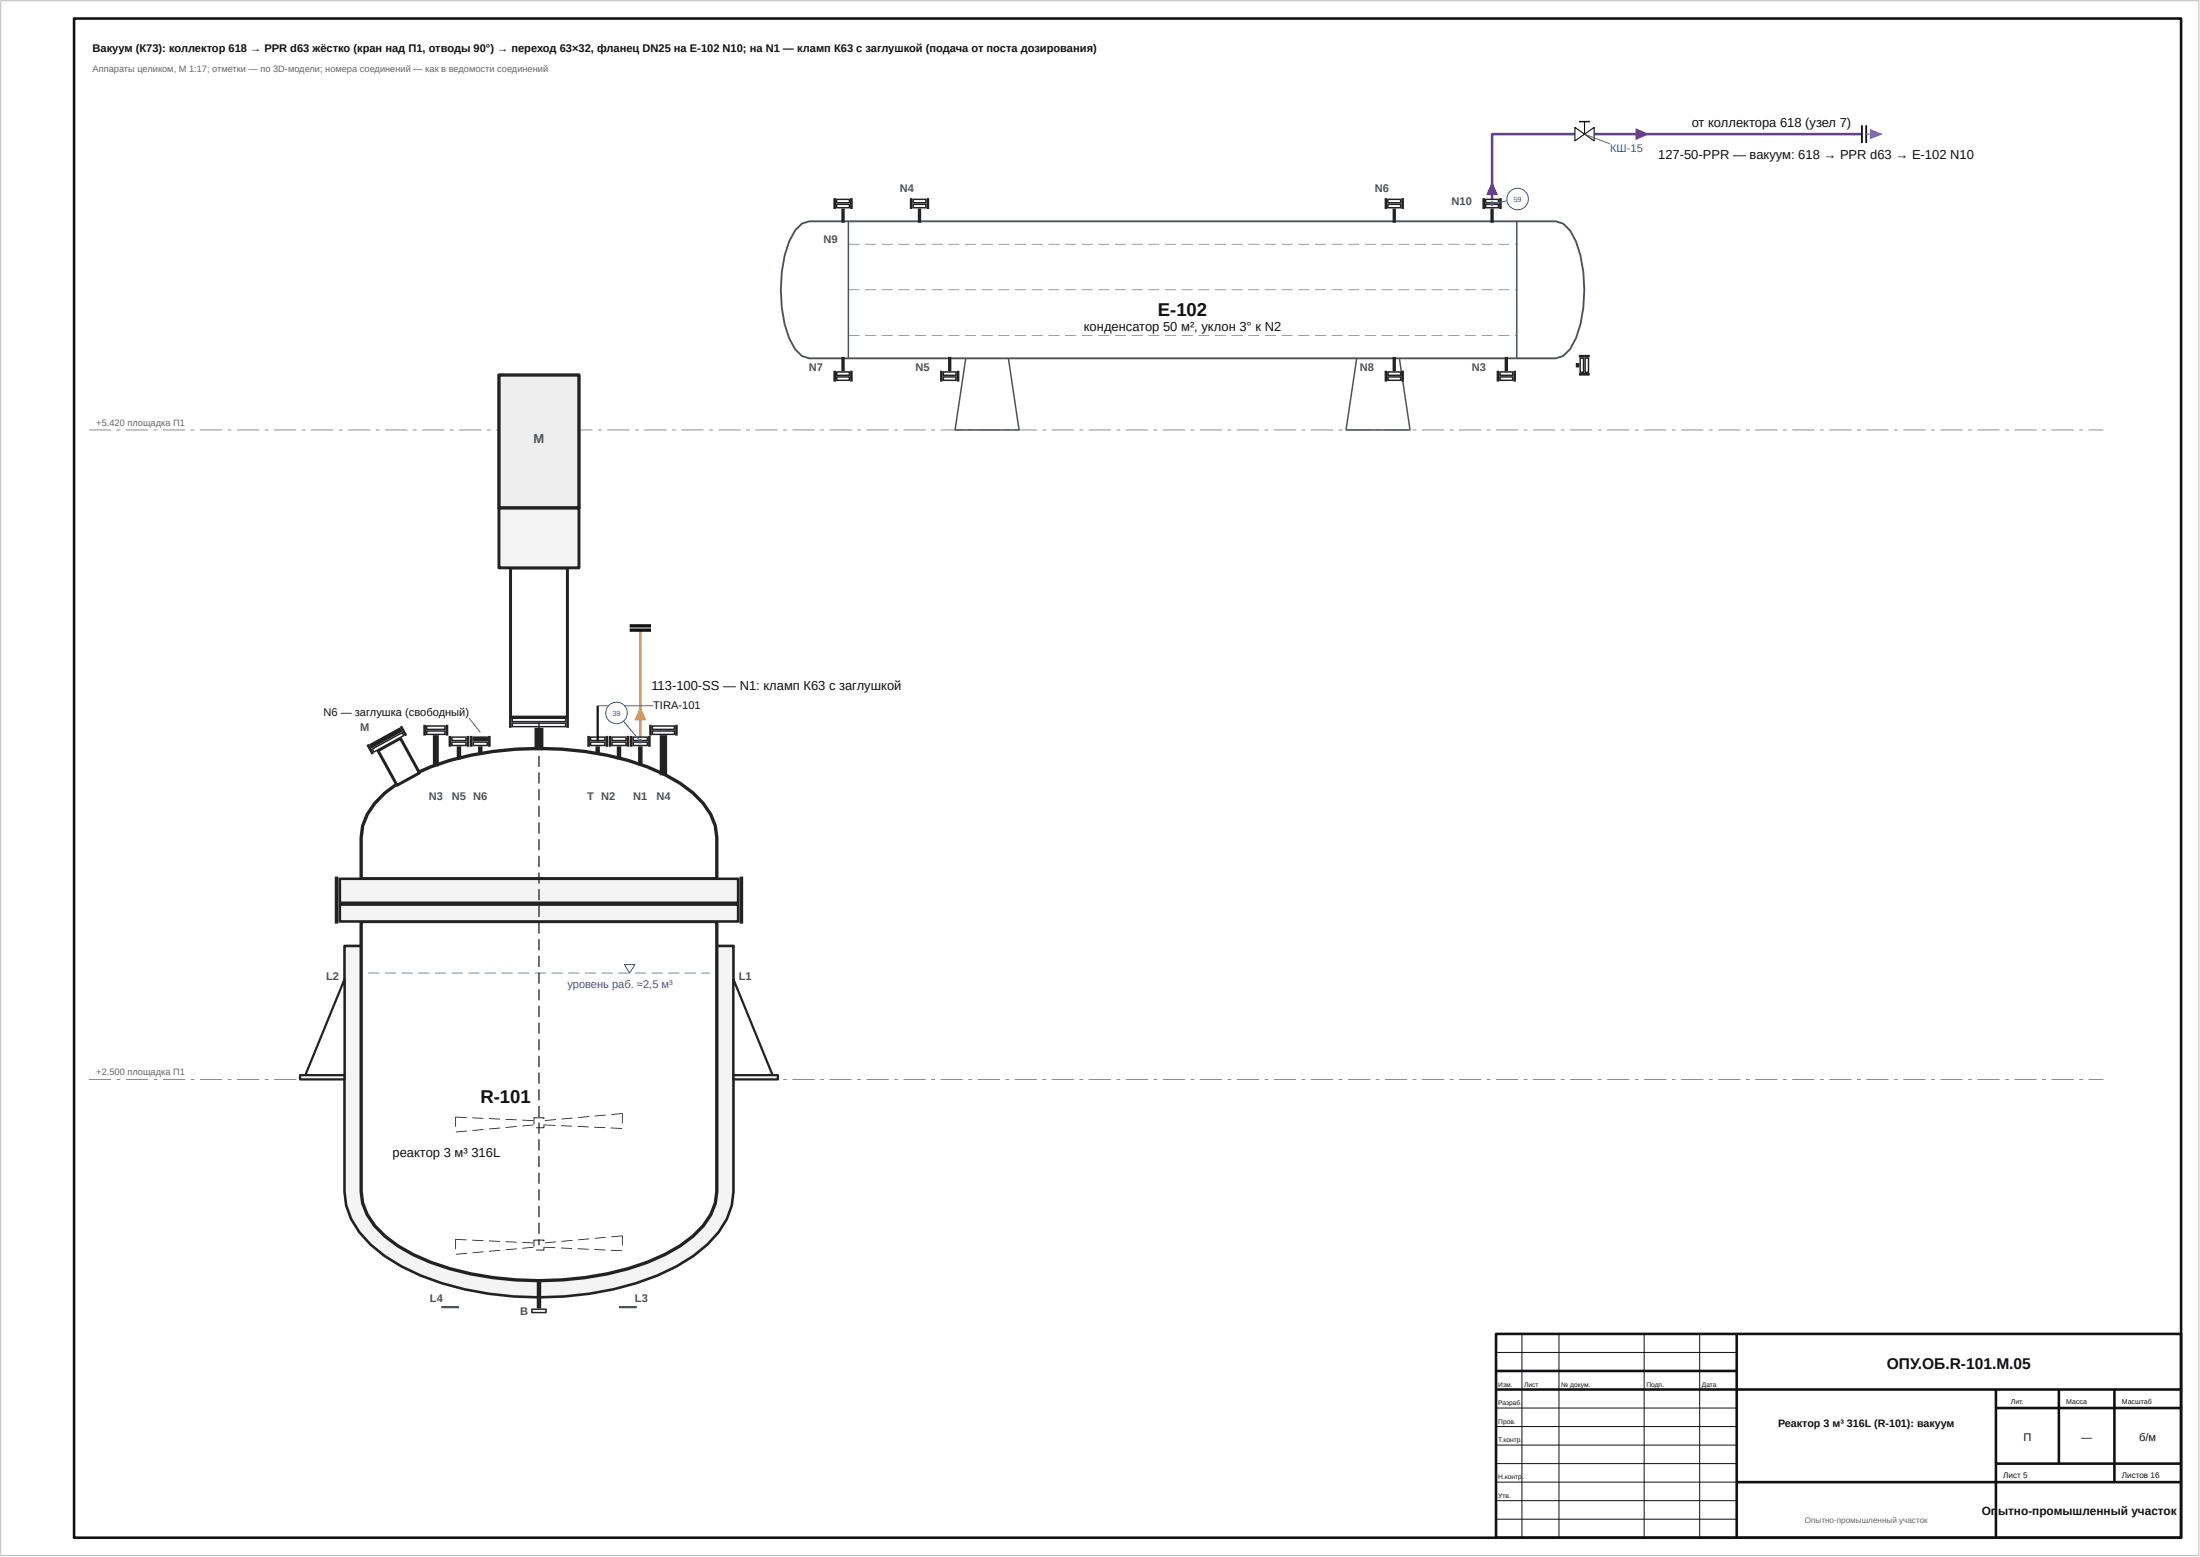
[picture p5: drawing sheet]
<svg xmlns="http://www.w3.org/2000/svg" width="594mm" height="420mm" viewBox="0 0 594 420" stroke-linecap="round" stroke-linejoin="round" font-family="sans-serif">
<path d="M20 5h569v410h-569zM404 360h185v55h-185zM469 360v55M404 370h65M404 375h185M539 375v40M539 380h50M556 375v20M571 375v25M469 400h120M539 395h50" fill="none" stroke="#111" stroke-width=".7" stroke-linecap="butt"/>
<path d="M425.3 36.2h-22.4v18.7M430.5 36.2h72.3" fill="none" stroke="#6a3c9a" stroke-width=".7" stroke-linecap="butt"/>
<path d="M172.9 170.1v30" fill="none" stroke="#f18e2b" stroke-width=".7" stroke-linecap="butt"/>
<path d="M.2 .2h593.6v419.6h-593.6z" fill="none" stroke="#bbb" stroke-width=".27"/>
<path d="M411 360v55M421 360v55M444 360v55M459 360v55M404 365h65M404 380h65M404 385h65M404 390h65M404 395h65M404 400h65M404 405h65M404 410h65" fill="none" stroke="#111" stroke-width=".27"/>
<g fill="#666">
<path d="M24 291.2h6v.2h-6zM31.5 291.2h1v.2h-1zM34 291.2h6v.2h-6zM41.5 291.2h1v.2h-1zM44 291.2h6v.2h-6zM51.5 291.2h1v.2h-1zM54 291.2h6v.2h-6zM61.5 291.2h1v.2h-1zM64 291.2h6v.2h-6zM71.5 291.2h1v.2h-1zM74 291.2h6v.2h-6zM81.5 291.2h1v.2h-1zM84 291.2h6v.2h-6zM91.5 291.2h1v.2h-1zM94 291.2h6v.2h-6zM101.5 291.2h1v.2h-1zM104 291.2h6v.2h-6zM111.5 291.2h1v.2h-1zM114 291.2h6v.2h-6zM121.5 291.2h1v.2h-1zM124 291.2h6v.2h-6zM131.5 291.2h1v.2h-1zM134 291.2h6v.2h-6zM141.5 291.2h1v.2h-1zM144 291.2h6v.2h-6zM151.5 291.2h1v.2h-1zM154 291.2h6v.2h-6zM161.5 291.2h1v.2h-1zM164 291.2h6v.2h-6zM171.5 291.2h1v.2h-1zM174 291.2h6v.2h-6zM181.5 291.2h1v.2h-1zM184 291.2h6v.2h-6zM191.5 291.2h1v.2h-1zM194 291.2h6v.2h-6zM201.5 291.2h1v.2h-1zM204 291.2h6v.2h-6zM211.5 291.2h1v.2h-1zM214 291.2h6v.2h-6zM221.5 291.2h1v.2h-1zM224 291.2h6v.2h-6zM231.5 291.2h1v.2h-1zM234 291.2h6v.2h-6zM241.5 291.2h1v.2h-1zM244 291.2h6v.2h-6zM251.5 291.2h1v.2h-1zM254 291.2h6v.2h-6zM261.5 291.2h1v.2h-1zM264 291.2h6v.2h-6zM271.5 291.2h1v.2h-1zM274 291.2h6v.2h-6zM281.5 291.2h1v.2h-1zM284 291.2h6v.2h-6zM291.5 291.2h1v.2h-1zM294 291.2h6v.2h-6zM301.5 291.2h1v.2h-1zM304 291.2h6v.2h-6zM311.5 291.2h1v.2h-1zM314 291.2h6v.2h-6zM321.5 291.2h1v.2h-1zM324 291.2h6v.2h-6zM331.5 291.2h1v.2h-1zM334 291.2h6v.2h-6zM341.5 291.2h1v.2h-1zM344 291.2h6v.2h-6zM351.5 291.2h1v.2h-1zM354 291.2h6v.2h-6zM361.5 291.2h1v.2h-1zM364 291.2h6v.2h-6zM371.5 291.2h1v.2h-1zM374 291.2h6v.2h-6zM381.5 291.2h1v.2h-1zM384 291.2h6v.2h-6zM391.5 291.2h1v.2h-1zM394 291.2h6v.2h-6zM401.5 291.2h1v.2h-1zM404 291.2h6v.2h-6zM411.5 291.2h1v.2h-1zM414 291.2h6v.2h-6zM421.5 291.2h1v.2h-1zM424 291.2h6v.2h-6zM431.5 291.2h1v.2h-1zM434 291.2h6v.2h-6zM441.5 291.2h1v.2h-1zM444 291.2h6v.2h-6zM451.5 291.2h1v.2h-1zM454 291.2h6v.2h-6zM461.5 291.2h1v.2h-1zM464 291.2h6v.2h-6zM471.5 291.2h1v.2h-1zM474 291.2h6v.2h-6zM481.5 291.2h1v.2h-1zM484 291.2h6v.2h-6zM491.5 291.2h1v.2h-1zM494 291.2h6v.2h-6zM501.5 291.2h1v.2h-1zM504 291.2h6v.2h-6zM511.5 291.2h1v.2h-1zM514 291.2h6v.2h-6zM521.5 291.2h1v.2h-1zM524 291.2h6v.2h-6zM531.5 291.2h1v.2h-1zM534 291.2h6v.2h-6zM541.5 291.2h1v.2h-1zM544 291.2h6v.2h-6zM551.5 291.2h1v.2h-1zM554 291.2h6v.2h-6zM561.5 291.2h1v.2h-1zM564 291.2h4v.2h-4z"/>
<path d="M24 115.9h6v.2h-6zM31.5 115.9h1v.2h-1zM34 115.9h6v.2h-6zM41.5 115.9h1v.2h-1zM44 115.9h6v.2h-6zM51.5 115.9h1v.2h-1zM54 115.9h6v.2h-6zM61.5 115.9h1v.2h-1zM64 115.9h6v.2h-6zM71.5 115.9h1v.2h-1zM74 115.9h6v.2h-6zM81.5 115.9h1v.2h-1zM84 115.9h6v.2h-6zM91.5 115.9h1v.2h-1zM94 115.9h6v.2h-6zM101.5 115.9h1v.2h-1zM104 115.9h6v.2h-6zM111.5 115.9h1v.2h-1zM114 115.9h6v.2h-6zM121.5 115.9h1v.2h-1zM124 115.9h6v.2h-6zM131.5 115.9h1v.2h-1zM134 115.9h6v.2h-6zM141.5 115.9h1v.2h-1zM144 115.9h6v.2h-6zM151.5 115.9h1v.2h-1zM154 115.9h6v.2h-6zM161.5 115.9h1v.2h-1zM164 115.9h6v.2h-6zM171.5 115.9h1v.2h-1zM174 115.9h6v.2h-6zM181.5 115.9h1v.2h-1zM184 115.9h6v.2h-6zM191.5 115.9h1v.2h-1zM194 115.9h6v.2h-6zM201.5 115.9h1v.2h-1zM204 115.9h6v.2h-6zM211.5 115.9h1v.2h-1zM214 115.9h6v.2h-6zM221.5 115.9h1v.2h-1zM224 115.9h6v.2h-6zM231.5 115.9h1v.2h-1zM234 115.9h6v.2h-6zM241.5 115.9h1v.2h-1zM244 115.9h6v.2h-6zM251.5 115.9h1v.2h-1zM254 115.9h6v.2h-6zM261.5 115.9h1v.2h-1zM264 115.9h6v.2h-6zM271.5 115.9h1v.2h-1zM274 115.9h6v.2h-6zM281.5 115.9h1v.2h-1zM284 115.9h6v.2h-6zM291.5 115.9h1v.2h-1zM294 115.9h6v.2h-6zM301.5 115.9h1v.2h-1zM304 115.9h6v.2h-6zM311.5 115.9h1v.2h-1zM314 115.9h6v.2h-6zM321.5 115.9h1v.2h-1zM324 115.9h6v.2h-6zM331.5 115.9h1v.2h-1zM334 115.9h6v.2h-6zM341.5 115.9h1v.2h-1zM344 115.9h6v.2h-6zM351.5 115.9h1v.2h-1zM354 115.9h6v.2h-6zM361.5 115.9h1v.2h-1zM364 115.9h6v.2h-6zM371.5 115.9h1v.2h-1zM374 115.9h6v.2h-6zM381.5 115.9h1v.2h-1zM384 115.9h6v.2h-6zM391.5 115.9h1v.2h-1zM394 115.9h6v.2h-6zM401.5 115.9h1v.2h-1zM404 115.9h6v.2h-6zM411.5 115.9h1v.2h-1zM414 115.9h6v.2h-6zM421.5 115.9h1v.2h-1zM424 115.9h6v.2h-6zM431.5 115.9h1v.2h-1zM434 115.9h6v.2h-6zM441.5 115.9h1v.2h-1zM444 115.9h6v.2h-6zM451.5 115.9h1v.2h-1zM454 115.9h6v.2h-6zM461.5 115.9h1v.2h-1zM464 115.9h6v.2h-6zM471.5 115.9h1v.2h-1zM474 115.9h6v.2h-6zM481.5 115.9h1v.2h-1zM484 115.9h6v.2h-6zM491.5 115.9h1v.2h-1zM494 115.9h6v.2h-6zM501.5 115.9h1v.2h-1zM504 115.9h6v.2h-6zM511.5 115.9h1v.2h-1zM514 115.9h6v.2h-6zM521.5 115.9h1v.2h-1zM524 115.9h6v.2h-6zM531.5 115.9h1v.2h-1zM534 115.9h6v.2h-6zM541.5 115.9h1v.2h-1zM544 115.9h6v.2h-6zM551.5 115.9h1v.2h-1zM554 115.9h6v.2h-6zM561.5 115.9h1v.2h-1zM564 115.9h4v.2h-4z"/>
</g>
<path d="M93 255.3h105.1v66.3a19.8 19.8 0 0 1-7.1 14.3 49.8 49.8 0 0 1-19.2 10.4 90.8 90.8 0 0 1-58.2-2.1 39.7 39.7 0 0 1-16.6-11.7l-2.2-3.5-1.3-3.7-.5-3.7z" fill="#f4f4f4"/>
<path d="M93 255.3h105.1v66.3a19.8 19.8 0 0 1-7.1 14.3 49.8 49.8 0 0 1-19.2 10.4 90.8 90.8 0 0 1-58.2-2.1 39.7 39.7 0 0 1-16.6-11.7l-2.2-3.5-1.3-3.7-.5-3.7z" fill="none" stroke="#222" stroke-width=".7" stroke-linecap="butt"/>
<path d="M97.5 248.7h96.1v72.9a16.2 16.2 0 0 1-6.5 12 46.8 46.8 0 0 1-17.5 8.8 89.7 89.7 0 0 1-53.3-1.7 36.4 36.4 0 0 1-15.1-9.9l-2-3-1.3-3.1-.4-3.1z" fill="#fff"/>
<path d="M97.5 248.7h96.1v72.9a16.2 16.2 0 0 1-6.5 12 46.8 46.8 0 0 1-17.5 8.8 89.7 89.7 0 0 1-53.3-1.7 36.4 36.4 0 0 1-15.1-9.9l-2-3-1.3-3.1-.4-3.1z" fill="none" stroke="#222" stroke-width=".9" stroke-linecap="butt"/>
<path d="M104 214a47 47 0 0 1 17.5-8.8 89.8 89.8 0 0 1 53.3 1.7 36.3 36.3 0 0 1 15.1 9.9l2 3 1.3 3.1 .4 3.1v11.2h-96.1v-11.2a16.2 16.2 0 0 1 6.5-12z" fill="#fff"/>
<path d="M104 214a47 47 0 0 1 17.5-8.8 89.8 89.8 0 0 1 53.3 1.7 36.3 36.3 0 0 1 15.1 9.9l2 3 1.3 3.1 .4 3.1v11.2h-96.1v-11.2a16.2 16.2 0 0 1 6.5-12z" fill="none" stroke="#222" stroke-width=".9" stroke-linecap="butt"/>
<path d="M91.8 237.2h107.5v6.4h-107.5z" fill="#f4f4f4"/>
<path d="M91.8 237.2h107.5v6.4h-107.5z" fill="none" stroke="#222" stroke-width=".7" stroke-linecap="butt"/>
<path d="M91.8 244.1h107.5v4.6h-107.5z" fill="#f4f4f4"/>
<path d="M91.8 244.1h107.5v4.6h-107.5z" fill="none" stroke="#222" stroke-width=".7" stroke-linecap="butt"/>
<path d="M90.9 236.6v12.7M200.2 236.6v12.7" fill="none" stroke="#222" stroke-width="1" stroke-linecap="butt"/>
<path d="M93 264.3v25.9h-10.5z" fill="#fff"/>
<path d="M93 264.3v25.9h-10.5z" fill="none" stroke="#222" stroke-width=".6"/>
<path d="M81 290.2h12v1.1h-12z" fill="#f4f4f4"/>
<path d="M81 290.2h12v1.1h-12z" fill="none" stroke="#222" stroke-width=".6"/>
<path d="M198.1 264.3l10.5 25.9h-10.5z" fill="#fff"/>
<path d="M198.1 264.3l10.5 25.9h-10.5z" fill="none" stroke="#222" stroke-width=".6"/>
<path d="M198.1 290.2h12v1.1h-12z" fill="#f4f4f4"/>
<path d="M198.1 290.2h12v1.1h-12z" fill="none" stroke="#222" stroke-width=".6"/>
<path d="M145.5 196.4v6.1" fill="none" stroke="#222" stroke-width="2.4" stroke-linecap="butt"/>
<path d="M138.4 195.2h14.3v.9h-14.3z" fill="#fff"/>
<path d="M138.4 195.2h14.3v.9h-14.3z" fill="none" stroke="#222" stroke-width=".4"/>
<path d="M138.4 193.8h14.3v.9h-14.3z" fill="#fff"/>
<path d="M138.4 193.8h14.3v.9h-14.3z" fill="none" stroke="#222" stroke-width=".4"/>
<path d="M137.8 193.5v2.9M153.3 193.5v2.9" fill="none" stroke="#222" stroke-width=".7" stroke-linecap="butt"/>
<path d="M137.9 153.2h15.3v40.3h-15.3z" fill="#fff"/>
<path d="M137.9 153.2h15.3v40.3h-15.3z" fill="none" stroke="#222" stroke-width=".8" stroke-linecap="butt"/>
<path d="M134.7 137h21.6v16.2h-21.6z" fill="#f4f4f4"/>
<path d="M134.7 137h21.6v16.2h-21.6z" fill="none" stroke="#222" stroke-width=".8" stroke-linecap="butt"/>
<path d="M134.7 101.2h21.6v35.8h-21.6z" fill="#eee"/>
<path d="M134.7 101.2h21.6v35.8h-21.6z" fill="none" stroke="#222" stroke-width=".9" stroke-linecap="butt"/>
<path d="M145.4 195h.3v3h-.3zM145.4 199.5h.3v3h-.3zM145.4 204h.3v3h-.3zM145.4 208.5h.3v3h-.3zM145.4 213h.3v3h-.3zM145.4 217.5h.3v3h-.3zM145.4 222h.3v3h-.3zM145.4 226.5h.3v3h-.3zM145.4 231h.3v3h-.3zM145.4 235.5h.3v3h-.3zM145.4 240h.3v3h-.3zM145.4 244.5h.3v3h-.3zM145.4 249h.3v3h-.3zM145.4 253.5h.3v3h-.3zM145.4 258h.3v3h-.3zM145.4 262.5h.3v3h-.3zM145.4 267h.3v3h-.3zM145.4 271.5h.3v3h-.3zM145.4 276h.3v3h-.3zM145.4 280.5h.3v3h-.3zM145.4 285h.3v3h-.3zM145.4 289.5h.3v3h-.3zM145.4 294h.3v3h-.3zM145.4 298.5h.3v3h-.3zM145.4 303h.3v3h-.3zM145.4 307.5h.3v3h-.3zM145.4 312h.3v3h-.3zM145.4 316.5h.3v3h-.3zM145.4 321h.3v3h-.3zM145.4 325.5h.3v3h-.3zM145.4 330h.3v3h-.3zM145.4 334.5h.3v1.5h-.3z" fill="#222"/>
<g fill="#1a1a1a">
<path d="M144.8 337.2l2.1 .2-.1-.9h.2l-.1 1h-2.1zM144.1 334.6h2.8l.1 .4h-.2l.1-.3h-2.7l.1 1.7h-.2z"/>
<path d="M123 334.4l3 .1v.2l-3-.1zM127.5 334.6l3 .1v.2l-3-.1zM132 334.8l3 .1v.2l-3-.1zM136.5 335l3 .1v.2l-3-.1zM141 335.2l3 .1v.2l-3-.1zM141 336.8l3-.3v.2l-2.9 .3zM136.6 337.2l2.9-.3 .1 .2-3 .3zM132.1 337.6l3-.3v.2l-3 .3zM127.6 338l3-.3v.2l-3 .3zM123.1 338.4l3-.3v.2l-3 .3zM122.9 334.5h.3v2.6h-.3z"/>
<path d="M165.1 333.7l2.9-.3 .1 .2-3 .3zM160.6 334.1l3-.3v.2l-3 .3zM156.1 334.5l3-.3v.3l-3 .2zM151.6 334.9l3-.3v.3l-3 .2zM147.1 335.3l3-.3v.3l-2.9 .2zM147 336.5l3 .1v.2l-3-.1zM151.5 336.7l3 .1v.3l-3-.2zM156 336.9l3 .1v.3l-3-.2zM160.5 337.1l3 .1v.3l-3-.2zM165 337.3l3 .1v.3l-3-.2zM167.9 333.5h.3v2.7h-.3z"/>
<path d="M144.8 304.2l2.1 .2-.1-.9h.2l-.1 1h-2.1zM144.1 301.6l2.8-.1 .1 .5h-.2l.1-.3h-2.7l.1 1.7h-.2z"/>
<path d="M123 301.4l3 .1v.2l-3-.1zM127.5 301.6l3 .1v.2l-3-.1zM132 301.8l3 .1v.2l-3-.1zM136.5 302l3 .1v.2l-3-.1zM141 302.2l3 .1v.2l-3-.1zM141 303.8l3-.3v.2l-2.9 .3zM136.6 304.2l2.9-.3 .1 .2-3 .3zM132.1 304.6l3-.3v.2l-3 .3zM127.6 305l3-.3v.2l-3 .3zM123.1 305.4l3-.3v.2l-3 .3zM122.9 301.5h.3v2.6h-.3z"/>
<path d="M165.1 300.7l2.9-.3 .1 .2-3 .3zM160.6 301.1l3-.3v.2l-3 .3zM156.1 301.5l3-.3v.2l-3 .3zM151.6 301.9l3-.3v.2l-3 .3zM147.1 302.3l3-.3v.3l-2.9 .2zM147 303.5l3 .1v.2l-3-.1zM151.5 303.7l3 .1v.2l-3-.1zM156 303.9l3 .1v.2l-3-.1zM160.5 304.1l3 .1v.2l-3-.1zM165 304.3l3 .1v.3l-3-.2zM167.9 300.5h.3v2.6h-.3z"/>
</g>
<path d="M99.5 262.5h3v.2h-3zM104 262.5h3v.2h-3zM108.5 262.5h3v.2h-3zM113 262.5h3v.2h-3zM117.5 262.5h3v.2h-3zM122 262.5h3v.2h-3zM126.5 262.5h3v.2h-3zM131 262.5h3v.2h-3zM135.5 262.5h3v.2h-3zM139.9 262.5h3v.2h-3zM144.4 262.5h3v.2h-3zM148.9 262.5h3v.2h-3zM153.4 262.5h3v.2h-3zM157.9 262.5h3v.2h-3zM162.4 262.5h3v.2h-3zM166.9 262.5h3v.2h-3zM171.4 262.5h3v.2h-3zM175.9 262.5h3v.2h-3zM180.4 262.5h3v.2h-3zM184.9 262.5h3v.2h-3zM189.4 262.5h2.2v.2h-2.2z" fill="#1f5fa8"/>
<path d="M168.6 260.3h2.9l-1.5 2.3z" fill="none" stroke="#1f5fa8" stroke-width=".27"/>
<path d="M102.1 202.6l6-3.3 5.2 9.3-6.1 3.3z" fill="#fff"/>
<path d="M102.1 202.6l6-3.3 5.2 9.3-6.1 3.3z" fill="none" stroke="#222" stroke-width=".8" stroke-linecap="butt"/>
<path d="M100.5 202.2l8.1-4.5 .4 .8-8 4.5z" fill="#fff"/>
<path d="M100.5 202.2l8.1-4.5 .4 .8-8 4.5z" fill="none" stroke="#222" stroke-width=".4"/>
<path d="M99.9 201l8.1-4.5 .4 .8-8.1 4.5z" fill="#222"/>
<path d="M99.9 201l8.1-4.5 .4 .8-8.1 4.5z" fill="none" stroke="#222" stroke-width=".4"/>
<path d="M108.3 196l1.4 2.6M99.3 200.9l1.4 2.6" fill="none" stroke="#222" stroke-width=".7" stroke-linecap="butt"/>
<path d="M117.7 198.4v8.4" fill="none" stroke="#222" stroke-width="1.6" stroke-linecap="butt"/>
<path d="M115.2 197.3h5v.9h-5z" fill="#fff"/>
<path d="M115.2 197.3h5v.9h-5z" fill="none" stroke="#222" stroke-width=".4"/>
<path d="M115.2 195.9h5v.9h-5z" fill="#fff"/>
<path d="M115.2 195.9h5v.9h-5z" fill="none" stroke="#222" stroke-width=".4"/>
<path d="M114.7 195.6v2.9M120.7 195.6v2.9" fill="none" stroke="#222" stroke-width=".7" stroke-linecap="butt"/>
<path d="M123.9 201.4v3.5" fill="none" stroke="#222" stroke-width="1.2" stroke-linecap="butt"/>
<path d="M122 200.3h3.9v.9h-3.9z" fill="#fff"/>
<path d="M122 200.3h3.9v.9h-3.9z" fill="none" stroke="#222" stroke-width=".4"/>
<path d="M122 198.9h3.9v.9h-3.9z" fill="#fff"/>
<path d="M122 198.9h3.9v.9h-3.9z" fill="none" stroke="#222" stroke-width=".4"/>
<path d="M121.5 198.6v2.9M126.4 198.6v2.9" fill="none" stroke="#222" stroke-width=".7" stroke-linecap="butt"/>
<path d="M129.7 201.4v2.3" fill="none" stroke="#222" stroke-width="1.2" stroke-linecap="butt"/>
<path d="M127.8 200.3h3.8v.9h-3.8z" fill="#fff"/>
<path d="M127.8 200.3h3.8v.9h-3.8z" fill="none" stroke="#222" stroke-width=".4"/>
<path d="M127.8 198.9h3.8v.9h-3.8z" fill="#222"/>
<path d="M127.8 198.9h3.8v.9h-3.8z" fill="none" stroke="#222" stroke-width=".4"/>
<path d="M127.3 198.6v2.9M132.2 198.6v2.9" fill="none" stroke="#222" stroke-width=".7" stroke-linecap="butt"/>
<path d="M161.4 201.4v2.3" fill="none" stroke="#222" stroke-width="1.2" stroke-linecap="butt"/>
<path d="M159.5 200.3h3.8v.9h-3.8z" fill="#fff"/>
<path d="M159.5 200.3h3.8v.9h-3.8z" fill="none" stroke="#222" stroke-width=".4"/>
<path d="M159.5 198.9h3.8v.9h-3.8z" fill="#fff"/>
<path d="M159.5 198.9h3.8v.9h-3.8z" fill="none" stroke="#222" stroke-width=".4"/>
<path d="M158.9 198.6v2.9M163.8 198.6v2.9" fill="none" stroke="#222" stroke-width=".7" stroke-linecap="butt"/>
<path d="M167.2 201.4v3.5" fill="none" stroke="#222" stroke-width="1.2" stroke-linecap="butt"/>
<path d="M165.2 200.3h3.9v.9h-3.9z" fill="#fff"/>
<path d="M165.2 200.3h3.9v.9h-3.9z" fill="none" stroke="#222" stroke-width=".4"/>
<path d="M165.2 198.9h3.9v.9h-3.9z" fill="#fff"/>
<path d="M165.2 198.9h3.9v.9h-3.9z" fill="none" stroke="#222" stroke-width=".4"/>
<path d="M164.7 198.6v2.9M169.6 198.6v2.9" fill="none" stroke="#222" stroke-width=".7" stroke-linecap="butt"/>
<path d="M172.9 201.4v5.2" fill="none" stroke="#222" stroke-width="1.2" stroke-linecap="butt"/>
<path d="M171 200.3h3.8v.9h-3.8z" fill="#fff"/>
<path d="M171 200.3h3.8v.9h-3.8z" fill="none" stroke="#222" stroke-width=".4"/>
<path d="M171 198.9h3.8v.9h-3.8z" fill="#fff"/>
<path d="M171 198.9h3.8v.9h-3.8z" fill="none" stroke="#222" stroke-width=".4"/>
<path d="M170.5 198.6v2.9M175.4 198.6v2.9" fill="none" stroke="#222" stroke-width=".7" stroke-linecap="butt"/>
<path d="M179.2 198.4v10.8" fill="none" stroke="#222" stroke-width="2" stroke-linecap="butt"/>
<path d="M176.2 197.3h5.9v.9h-5.9z" fill="#fff"/>
<path d="M176.2 197.3h5.9v.9h-5.9z" fill="none" stroke="#222" stroke-width=".4"/>
<path d="M176.2 195.9h5.9v.9h-5.9z" fill="#fff"/>
<path d="M176.2 195.9h5.9v.9h-5.9z" fill="none" stroke="#222" stroke-width=".4"/>
<path d="M175.7 195.6v2.9M182.7 195.6v2.9" fill="none" stroke="#222" stroke-width=".7" stroke-linecap="butt"/>
<path d="M145.5 345.2v7.9" fill="none" stroke="#222" stroke-width="1.2" stroke-linecap="butt"/>
<path d="M143.6 353.3h3.9v.9h-3.9z" fill="#fff"/>
<path d="M143.6 353.3h3.9v.9h-3.9z" fill="none" stroke="#222" stroke-width=".4"/>
<path d="M214.7 62.2l1.8-1.8 2-.7h201.7l1.9 .7 1.9 1.8a29.5 29.5 0 0 1 3.8 16 29.5 29.5 0 0 1-3.8 16l-1.9 1.9-1.9 .6h-201.7l-2-.6-1.8-1.9a29.2 29.2 0 0 1-3.8-16 29.3 29.3 0 0 1 3.8-16z" fill="none" stroke="#4a5258" stroke-width=".5"/>
<path d="M229.1 59.7v37M409.6 59.7v37" fill="none" stroke="#4a5258" stroke-width=".4"/>
<g fill="#4a5258">
<path d="M229.1 65.8h3v.2h-3zM233.6 65.8h3v.2h-3zM238.1 65.8h3v.2h-3zM242.6 65.8h3v.2h-3zM247.1 65.8h3v.2h-3zM251.6 65.8h3v.2h-3zM256.1 65.8h3v.2h-3zM260.6 65.8h3v.2h-3zM265.1 65.8h3v.2h-3zM269.6 65.8h3v.2h-3zM274.1 65.8h3v.2h-3zM278.6 65.8h3v.2h-3zM283.1 65.8h3v.2h-3zM287.6 65.8h3v.2h-3zM292.1 65.8h3v.2h-3zM296.6 65.8h3v.2h-3zM301.1 65.8h3v.2h-3zM305.6 65.8h3v.2h-3zM310.1 65.8h3v.2h-3zM314.6 65.8h3v.2h-3zM319.1 65.8h3v.2h-3zM323.6 65.8h3v.2h-3zM328.1 65.8h3v.2h-3zM332.6 65.8h3v.2h-3zM337.1 65.8h3v.2h-3zM341.6 65.8h3v.2h-3zM346.1 65.8h3v.2h-3zM350.6 65.8h3v.2h-3zM355.1 65.8h3v.2h-3zM359.6 65.8h3v.2h-3zM364.1 65.8h3v.2h-3zM368.6 65.8h3v.2h-3zM373.1 65.8h3v.2h-3zM377.6 65.8h3v.2h-3zM382.1 65.8h3v.2h-3zM386.6 65.8h3v.2h-3zM391.1 65.8h3v.2h-3zM395.6 65.8h3v.2h-3zM400.1 65.8h3v.2h-3zM404.6 65.8h3v.2h-3zM409.1 65.8h.5v.2h-.5z"/>
<path d="M229.1 78.1h3v.2h-3zM233.6 78.1h3v.2h-3zM238.1 78.1h3v.2h-3zM242.6 78.1h3v.2h-3zM247.1 78.1h3v.2h-3zM251.6 78.1h3v.2h-3zM256.1 78.1h3v.2h-3zM260.6 78.1h3v.2h-3zM265.1 78.1h3v.2h-3zM269.6 78.1h3v.2h-3zM274.1 78.1h3v.2h-3zM278.6 78.1h3v.2h-3zM283.1 78.1h3v.2h-3zM287.6 78.1h3v.2h-3zM292.1 78.1h3v.2h-3zM296.6 78.1h3v.2h-3zM301.1 78.1h3v.2h-3zM305.6 78.1h3v.2h-3zM310.1 78.1h3v.2h-3zM314.6 78.1h3v.2h-3zM319.1 78.1h3v.2h-3zM323.6 78.1h3v.2h-3zM328.1 78.1h3v.2h-3zM332.6 78.1h3v.2h-3zM337.1 78.1h3v.2h-3zM341.6 78.1h3v.2h-3zM346.1 78.1h3v.2h-3zM350.6 78.1h3v.2h-3zM355.1 78.1h3v.2h-3zM359.6 78.1h3v.2h-3zM364.1 78.1h3v.2h-3zM368.6 78.1h3v.2h-3zM373.1 78.1h3v.2h-3zM377.6 78.1h3v.2h-3zM382.1 78.1h3v.2h-3zM386.6 78.1h3v.2h-3zM391.1 78.1h3v.2h-3zM395.6 78.1h3v.2h-3zM400.1 78.1h3v.2h-3zM404.6 78.1h3v.2h-3zM409.1 78.1h.5v.2h-.5z"/>
<path d="M229.1 90.5h3v.1h-3zM233.6 90.5h3v.1h-3zM238.1 90.5h3v.1h-3zM242.6 90.5h3v.1h-3zM247.1 90.5h3v.1h-3zM251.6 90.5h3v.1h-3zM256.1 90.5h3v.1h-3zM260.6 90.5h3v.1h-3zM265.1 90.5h3v.1h-3zM269.6 90.5h3v.1h-3zM274.1 90.5h3v.1h-3zM278.6 90.5h3v.1h-3zM283.1 90.5h3v.1h-3zM287.6 90.5h3v.1h-3zM292.1 90.5h3v.1h-3zM296.6 90.5h3v.1h-3zM301.1 90.5h3v.1h-3zM305.6 90.5h3v.1h-3zM310.1 90.5h3v.1h-3zM314.6 90.5h3v.1h-3zM319.1 90.5h3v.1h-3zM323.6 90.5h3v.1h-3zM328.1 90.5h3v.1h-3zM332.6 90.5h3v.1h-3zM337.1 90.5h3v.1h-3zM341.6 90.5h3v.1h-3zM346.1 90.5h3v.1h-3zM350.6 90.5h3v.1h-3zM355.1 90.5h3v.1h-3zM359.6 90.5h3v.1h-3zM364.1 90.5h3v.1h-3zM368.6 90.5h3v.1h-3zM373.1 90.5h3v.1h-3zM377.6 90.5h3v.1h-3zM382.1 90.5h3v.1h-3zM386.6 90.5h3v.1h-3zM391.1 90.5h3v.1h-3zM395.6 90.5h3v.1h-3zM400.1 90.5h3v.1h-3zM404.6 90.5h3v.1h-3zM409.1 90.5h.5v.1h-.5z"/>
</g>
<path d="M260.8 96.7l-2.9 19.3h17.3l-2.9-19.3M366.4 96.7l-2.9 19.3h17.3l-2.9-19.3" fill="none" stroke="#4a5258" stroke-width=".4"/>
<path d="M425.5 98.6h1" fill="none" stroke="#222" stroke-width="1.2" stroke-linecap="butt"/>
<path d="M426.7 96.6h.9v3.9h-.9z" fill="#fff"/>
<path d="M426.7 96.6h.9v3.9h-.9z" fill="none" stroke="#222" stroke-width=".4"/>
<path d="M428.1 96.6h.9v3.9h-.9z" fill="#fff"/>
<path d="M428.1 96.6h.9v3.9h-.9z" fill="none" stroke="#222" stroke-width=".4"/>
<path d="M426.4 96.1h2.9M426.4 101h2.9" fill="none" stroke="#222" stroke-width=".7" stroke-linecap="butt"/>
<path d="M227.7 56.3v3.8" fill="none" stroke="#222" stroke-width=".9" stroke-linecap="butt"/>
<path d="M225.9 55.1h3.5v1h-3.5z" fill="#fff"/>
<path d="M225.9 55.1h3.5v1h-3.5z" fill="none" stroke="#222" stroke-width=".4"/>
<path d="M225.9 53.8h3.5v.9h-3.5z" fill="#fff"/>
<path d="M225.9 53.8h3.5v.9h-3.5z" fill="none" stroke="#222" stroke-width=".4"/>
<path d="M225.4 53.5v2.9M229.9 53.5v2.9" fill="none" stroke="#222" stroke-width=".7" stroke-linecap="butt"/>
<path d="M248.3 56.3v3.8" fill="none" stroke="#222" stroke-width=".9" stroke-linecap="butt"/>
<path d="M246.6 55.1h3.4v1h-3.4z" fill="#fff"/>
<path d="M246.6 55.1h3.4v1h-3.4z" fill="none" stroke="#222" stroke-width=".4"/>
<path d="M246.6 53.8h3.4v.9h-3.4z" fill="#fff"/>
<path d="M246.6 53.8h3.4v.9h-3.4z" fill="none" stroke="#222" stroke-width=".4"/>
<path d="M246 53.5v2.9M250.6 53.5v2.9" fill="none" stroke="#222" stroke-width=".7" stroke-linecap="butt"/>
<path d="M376.5 56.3v3.8" fill="none" stroke="#222" stroke-width=".9" stroke-linecap="butt"/>
<path d="M374.8 55.1h3.4v1h-3.4z" fill="#fff"/>
<path d="M374.8 55.1h3.4v1h-3.4z" fill="none" stroke="#222" stroke-width=".4"/>
<path d="M374.8 53.8h3.4v.9h-3.4z" fill="#fff"/>
<path d="M374.8 53.8h3.4v.9h-3.4z" fill="none" stroke="#222" stroke-width=".4"/>
<path d="M374.3 53.5v2.9M378.8 53.5v2.9" fill="none" stroke="#222" stroke-width=".7" stroke-linecap="butt"/>
<path d="M402.9 56.3v3.8" fill="none" stroke="#222" stroke-width=".9" stroke-linecap="butt"/>
<path d="M401.2 55.1h3.5v1h-3.5z" fill="#fff"/>
<path d="M401.2 55.1h3.5v1h-3.5z" fill="none" stroke="#222" stroke-width=".4"/>
<path d="M401.2 53.8h3.5v.9h-3.5z" fill="#fff"/>
<path d="M401.2 53.8h3.5v.9h-3.5z" fill="none" stroke="#222" stroke-width=".4"/>
<path d="M400.7 53.5v2.9M405.2 53.5v2.9" fill="none" stroke="#222" stroke-width=".7" stroke-linecap="butt"/>
<path d="M227.7 96.3v3.9" fill="none" stroke="#222" stroke-width=".9" stroke-linecap="butt"/>
<path d="M225.9 100.4h3.5v.9h-3.5z" fill="#fff"/>
<path d="M225.9 100.4h3.5v.9h-3.5z" fill="none" stroke="#222" stroke-width=".4"/>
<path d="M225.9 101.7h3.5v.9h-3.5z" fill="#fff"/>
<path d="M225.9 101.7h3.5v.9h-3.5z" fill="none" stroke="#222" stroke-width=".4"/>
<path d="M225.4 100v3M229.9 100v3" fill="none" stroke="#222" stroke-width=".7" stroke-linecap="butt"/>
<path d="M256.5 96.3v3.9" fill="none" stroke="#222" stroke-width=".9" stroke-linecap="butt"/>
<path d="M254.7 100.4h3.5v.9h-3.5z" fill="#fff"/>
<path d="M254.7 100.4h3.5v.9h-3.5z" fill="none" stroke="#222" stroke-width=".4"/>
<path d="M254.7 101.7h3.5v.9h-3.5z" fill="#fff"/>
<path d="M254.7 101.7h3.5v.9h-3.5z" fill="none" stroke="#222" stroke-width=".4"/>
<path d="M254.2 100v3M258.7 100v3" fill="none" stroke="#222" stroke-width=".7" stroke-linecap="butt"/>
<path d="M376.5 96.3v3.9" fill="none" stroke="#222" stroke-width=".9" stroke-linecap="butt"/>
<path d="M374.8 100.4h3.4v.9h-3.4z" fill="#fff"/>
<path d="M374.8 100.4h3.4v.9h-3.4z" fill="none" stroke="#222" stroke-width=".4"/>
<path d="M374.8 101.7h3.4v.9h-3.4z" fill="#fff"/>
<path d="M374.8 101.7h3.4v.9h-3.4z" fill="none" stroke="#222" stroke-width=".4"/>
<path d="M374.3 100v3M378.8 100v3" fill="none" stroke="#222" stroke-width=".7" stroke-linecap="butt"/>
<path d="M406.8 96.3v3.9" fill="none" stroke="#222" stroke-width=".9" stroke-linecap="butt"/>
<path d="M405 100.4h3.5v.9h-3.5z" fill="#fff"/>
<path d="M405 100.4h3.5v.9h-3.5z" fill="none" stroke="#222" stroke-width=".4"/>
<path d="M405 101.7h3.5v.9h-3.5z" fill="#fff"/>
<path d="M405 101.7h3.5v.9h-3.5z" fill="none" stroke="#222" stroke-width=".4"/>
<path d="M404.5 100v3M409 100v3" fill="none" stroke="#222" stroke-width=".7" stroke-linecap="butt"/>
<path d="M502.8 33.8v4.8M504 33.8v4.8" fill="none" stroke="#111" stroke-width=".5"/>
<path d="M505.1 35l3 1.2-3 1.2z" fill="#7a61ad"/>
<path d="M505.1 35l3 1.2-3 1.2z" fill="none" stroke="#7a61ad" stroke-width=".27"/>
<path d="M504 36.2h1.7" fill="none" stroke="#7a61ad" stroke-width=".3"/>
<path d="M170 170.1h5.8M170 168.9h5.8" fill="none" stroke="#111" stroke-width=".9" stroke-linecap="butt"/>
<path d="M161.4 190.5v9.6" fill="none" stroke="#111" stroke-width=".6"/>
<path d="M119.1 352.8h4.8M167.2 352.8h4.8" fill="none" stroke="#4a5258" stroke-width=".6"/>
<path d="M402.9 49.3l1.4 3.2h-2.8z" fill="#6a3c9a"/>
<path d="M402.9 49.3l1.4 3.2h-2.8z" fill="none" stroke="#6a3c9a" stroke-width=".27"/>
<path d="M441.8 34.8l3.2 1.4-3.2 1.4z" fill="#6a3c9a"/>
<path d="M441.8 34.8l3.2 1.4-3.2 1.4z" fill="none" stroke="#6a3c9a" stroke-width=".27"/>
<path d="M172.9 191.1l1.4 3.2h-2.8z" fill="#f18e2b"/>
<path d="M172.9 191.1l1.4 3.2h-2.8z" fill="none" stroke="#f18e2b" stroke-width=".27"/>
<path d="M425.3 34.4l5.2 3.6v-3.6l-5.2 3.6z" fill="#fff"/>
<path d="M425.3 34.4l5.2 3.6v-3.6l-5.2 3.6zM427.9 32.8v3.4" fill="none" stroke="#111" stroke-width=".3"/>
<path d="M426.4 32.8h3" fill="none" stroke="#111" stroke-width=".4"/>
<path d="M427.9 36.2l6.9 2.6M126.7 193.8l3 3.9M161.4 190.5h15" fill="none" stroke="#666" stroke-width=".27"/>
<path d="M168.4 194.6l4.5 5.5" fill="none" stroke="#1f5fa8" stroke-width=".27"/>
<circle cx="172.9" cy="200.1" r=".45" fill="#1f5fa8"/>
<circle cx="172.9" cy="200.1" r=".45" fill="none" stroke="#1f5fa8" stroke-width=".27"/>
<circle cx="166.5" cy="192.4" r="2.9" fill="#fff"/>
<g fill="none" stroke="#1f5fa8" stroke-width=".27">
<path d="M407 54.2l-4.1 .7"/>
<circle cx="166.5" cy="192.4" r="2.9"/>
</g>
<circle cx="402.9" cy="54.9" r=".45" fill="#1f5fa8"/>
<circle cx="402.9" cy="54.9" r=".45" fill="none" stroke="#1f5fa8" stroke-width=".27"/>
<circle cx="409.8" cy="53.7" r="2.9" fill="#fff"/>
<circle cx="409.8" cy="53.7" r="2.9" fill="none" stroke="#1f5fa8" stroke-width=".27"/>
<g font-size="5" fill="#111">
<text x="312.7" y="85.4">E-102</text>
<text x="129.7" y="297.6">R-101</text>
</g>
<text font-size="4.2" fill="#111" x="509.5" y="369.5">ОПУ.ОБ.R-101.М.05</text>
<g font-size="3.5" fill="#111">
<text x="456.8" y="34.3">от коллектора 618 (узел 7)</text>
<text x="447.8" y="43">127-50-PPR — вакуум: 618 → PPR d63 → E-102 N10</text>
<text x="292.7" y="89.4">конденсатор 50 м², уклон 3° к N2</text>
<text x="175.9" y="186.1">113-100-SS — N1: кламп К63 с заглушкой</text>
<text x="106" y="312.1">реактор 3 м³</text>
<text x="127.3" y="312.1">316L</text>
</g>
<text font-size="3.5" fill="#4a5258" x="144.1" y="119.6">M</text>
<g font-size="3.2" fill="#111">
<text x="535.2" y="409">Оп</text>
<text x="539.6" y="409">ытно-промышленный участок</text>
</g>
<g font-size="3" fill="#111">
<text x="25" y="14">Вакуум (К73): коллектор 618 → PPR d63 жёстко (кран над П1, отводы 90°) → переход 63×32, фланец DN25 на E-102 N10; на N1 — кламп К63 с заглушкой (подача от поста дозирования)</text>
<text x="176.4" y="191.4">TIRA-101</text>
<text x="87.3" y="193.4">N6 — заглушка (свободный)</text>
<text x="546.4" y="389">П</text>
<text x="562" y="389">—</text>
<text x="577.7" y="389">б/м</text>
</g>
<g font-size="3" fill="#1f5fa8">
<text x="434.8" y="41.1">КШ-15</text>
<text x="153.2" y="266.6">уровень раб. ≈2,5 м³</text>
</g>
<g font-size="3" fill="#4a5258">
<text x="243" y="51.9">N4</text>
<text x="371.2" y="51.9">N6</text>
<text x="392" y="55.3">N10</text>
<text x="222.4" y="65.7">N9</text>
<text x="218.4" y="100.2">N7</text>
<text x="247.2" y="100.2">N5</text>
<text x="367.2" y="100.2">N8</text>
<text x="397.5" y="100.2">N3</text>
<text x="97.2" y="197.3">M</text>
<text x="115.8" y="215.9">N3</text>
<text x="122" y="215.9">N5 N6</text>
<text x="158.6" y="215.9">T N2</text>
<text x="171" y="215.9">N1</text>
<text x="177.2" y="215.9">N4</text>
<text x="88.1" y="264.4">L2</text>
<text x="199.5" y="264.4">L1</text>
<text x="116.1" y="351.3">L4</text>
<text x="171.5" y="351.3">L3</text>
<text x="140.5" y="354.8">B</text>
</g>
<g font-size="2.9" fill="#111">
<text x="480.2" y="385">Реактор 3 м³</text>
<text x="498.7" y="385">316L (R-101): вакуум</text>
</g>
<g font-size="2.5" fill="#666">
<text x="25" y="19.5">Аппараты целиком, М 1:17; отметки — по 3D-модели; номера соединений — как в ведомости соединений</text>
<text x="26" y="114.8">+5.420 площадка П1</text>
<text x="26" y="290.1">+2.500 площадка П1</text>
</g>
<g font-size="2.2" fill="#111">
<text x="541" y="398.8">Лист 5</text>
<text x="573" y="398.8">Листов 16</text>
</g>
<text font-size="2.2" fill="#666" x="487.4" y="411">Опытно-промышленный участок</text>
<g font-size="2" fill="#1f5fa8">
<text x="408.7" y="54.6">59</text>
<text x="165.4" y="193.3">38</text>
</g>
<g font-size="1.9" fill="#111">
<text x="543" y="378.8">Лит.</text>
<text x="558" y="378.8">Масса</text>
<text x="573" y="378.8">Масштаб</text>
</g>
<g font-size="1.8" fill="#111">
<text x="404.6" y="374.2">Изм.</text>
<text x="411.6" y="374.2">Лист</text>
<text x="421.6" y="374.2">№ докум.</text>
<text x="444.6" y="374.2">Подп.</text>
<text x="459.6" y="374.2">Дата</text>
<text x="404.6" y="379.2">Разраб.</text>
<text x="404.6" y="384.2">Пров.</text>
<text x="404.6" y="389.2">Т.контр.</text>
<text x="404.6" y="399.2">Н.контр</text>
<text x="411" y="399.2">.</text>
<text x="404.6" y="404.2">Утв.</text>
</g>
</svg>
